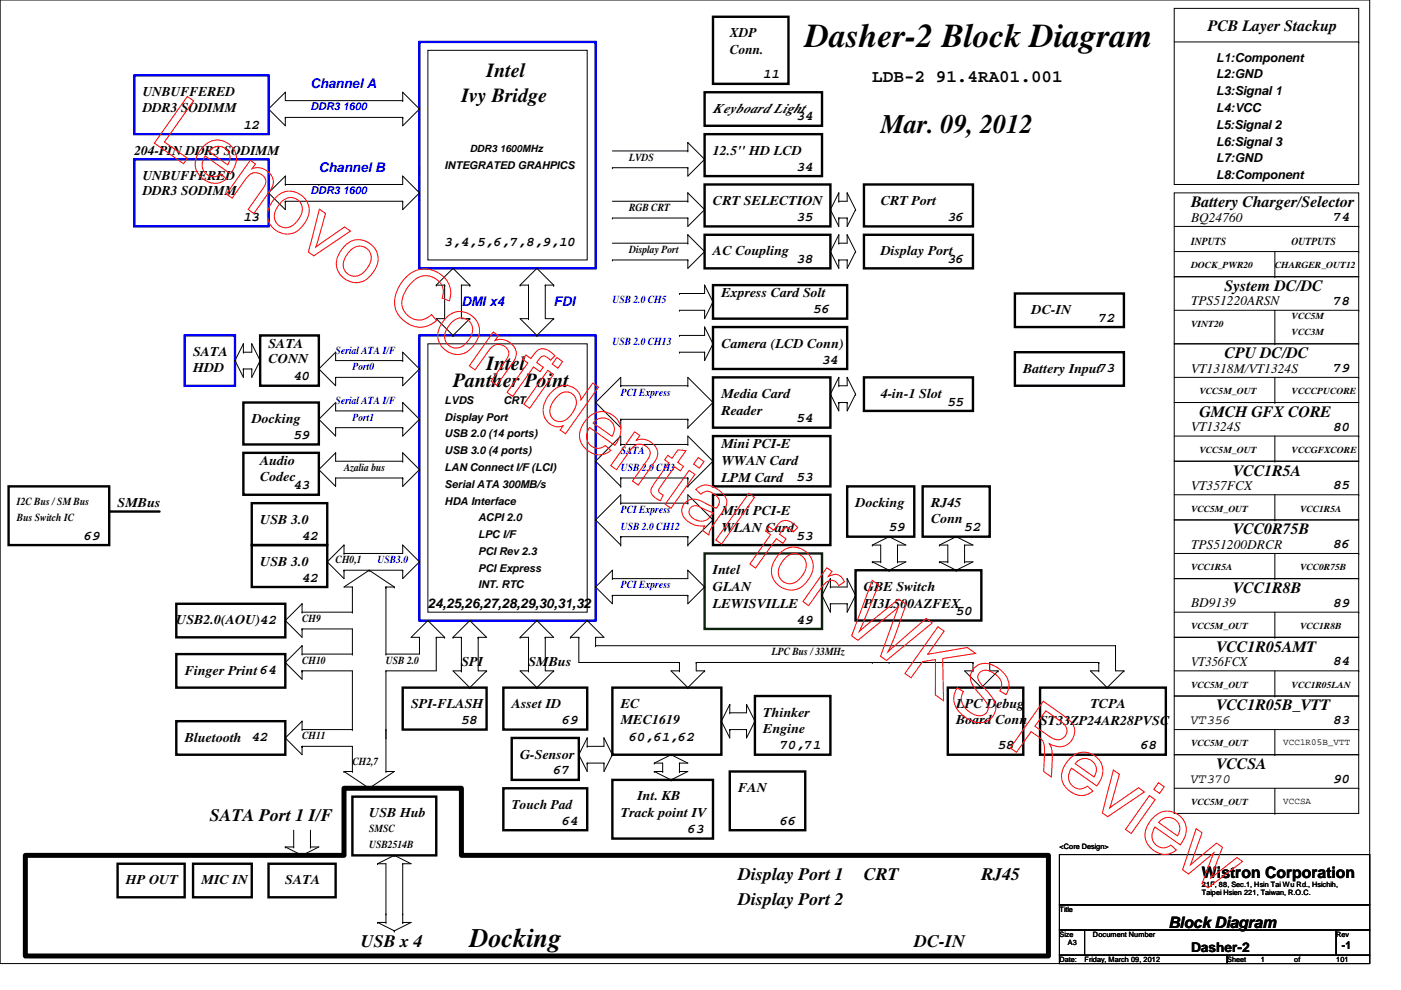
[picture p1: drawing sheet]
<svg xmlns="http://www.w3.org/2000/svg" width="297mm" height="210mm" viewBox="0 0 297 210" stroke-linecap="round" stroke-linejoin="round" font-family="sans-serif">
<g fill="none" stroke="#f00" stroke-width=".21">
<path d="M39.7 20.5l1.3 .9-6.1 8.7 4.8 3.5-.8 1.1-6.2-4.3zM43.3 30.9a4 4 0 0 1 5.7 0 4 4 0 0 1 0 5.8l-.2 .1-5.3-3.7a2.62 2.62 0 0 0-.4 2.9 2.62 2.62 0 0 0 2.6 1.4l1.2-.5 1.1 1a4.1 4.1 0 0 1-6.6-3.1 5.7 5.7 0 0 1 1.9-3.9zM44.6 31.8a2.44 2.44 0 0 1 3.3-.2 2.44 2.44 0 0 1 .4 3.3l-4-2.8zM53.1 34l1.1 .8-.8 1a3.3 3.3 0 0 1 4.5 3.3l-.7 1.4-3.4 4.8-1.2-.9 3.1-4.3a2.05 2.05 0 0 0 0-3 2.05 2.05 0 0 0-3 .1l-3.5 4.8-1.2-.8zM58.6 41.7a4.1 4.1 0 0 1 5.7 0 4.1 4.1 0 0 1 .3 5.7 4.1 4.1 0 0 1-6.1 1.5 4.1 4.1 0 0 1-.7-6.2zM59.8 42.7a2.53 2.53 0 0 1 3.5-.1 2.53 2.53 0 0 1 .3 3.5 3.4 3.4 0 0 1-3.4 2.2 2.59 2.59 0 0 1-1.5-4.2zM67.7 44.3l1.3 1-2 7.1 6.1-4.3 1.2 .9-7.8 5.2-1.1-.8zM73.2 52a4.1 4.1 0 0 1 5.7 0 4.1 4.1 0 0 1 .3 5.6 4.1 4.1 0 0 1-6 1.6 4.1 4.1 0 0 1-.8-6.2zM74.4 53a2.53 2.53 0 0 1 3.6-.2 2.53 2.53 0 0 1 .2 3.6 3.4 3.4 0 0 1-3.4 2.1 2.59 2.59 0 0 1-1.5-4.1zM85.9 58.9a5.5 5.5 0 0 1 5.9-1.6 5.5 5.5 0 0 1 3.8 4.7l-.3 1.8-1.6-.6a3.6 3.6 0 0 0-1.1-3.9 3.6 3.6 0 0 0-4.1-.4 6.7 6.7 0 0 0-3.2 6 3.7 3.7 0 0 0 6.2 1.8l1.1 1.3a5.2 5.2 0 0 1-7.8-.8 5.6 5.6 0 0 1 0-6.8zM94.7 67.2a4.1 4.1 0 0 1 5.7 0 4.1 4.1 0 0 1 .3 5.7 4.1 4.1 0 0 1-6 1.5 4.1 4.1 0 0 1-.8-6.2zM95.9 68.2a2.53 2.53 0 0 1 3.6-.1 2.53 2.53 0 0 1 .2 3.5 3.4 3.4 0 0 1-3.4 2.2 2.59 2.59 0 0 1-1.5-4.2z"/>
<path d="M104.6 70.4l1.1 .8-.7 1a3.3 3.3 0 0 1 4.4 3.3l-.7 1.4-3.4 4.8-1.2-.9 3.1-4.3a2.05 2.05 0 0 0 0-3 2.05 2.05 0 0 0-2.9 .1l-3.6 4.8-1.2-.8zM111.5 75.3l1.1 .7 .5-.7a2.33 2.33 0 0 1 4-.4l.6 .5-1 1a1.79 1.79 0 0 0-1.8-.8l-1.1 1.3 1.4 1-.7 .9-1.4-1-4.4 6.2-1.2-.8 4.4-6.2-1.1-.8zM116.1 78.5l1.3 .9-5.1 7.2-1.2-.9zM118.1 75.8l1.2 .9-1 1.4-1.2-.9zM116.8 83.2a3.5 3.5 0 0 1 3.7-1.4 3.5 3.5 0 0 1 2.7 3l2.5-3.6 1.2 .9-7 9.9-1.1-.8 .6-.9a3.4 3.4 0 0 1-3.4-1 3.4 3.4 0 0 1-.7-3.5l.6-1.4zM118.3 83.9a2.27 2.27 0 0 1 3.1-.4 2.27 2.27 0 0 1 .5 3.2 4.2 4.2 0 0 1-3 2.7 2.27 2.27 0 0 1-2.1-1.2 2.27 2.27 0 0 1 .1-2.4zM124.8 88.5a4 4 0 0 1 5.7 0 4 4 0 0 1 0 5.7l-.2 .2-5.3-3.8a2.62 2.62 0 0 0-.4 3 2.62 2.62 0 0 0 2.6 1.4l1.2-.5 1.1 1a4.1 4.1 0 0 1-6.6-3.2 5.7 5.7 0 0 1 1.9-3.8zM126.1 89.4a2.44 2.44 0 0 1 3.3-.2 2.44 2.44 0 0 1 .4 3.3l-4-2.8zM134.6 91.6l1 .7-.7 1a3.3 3.3 0 0 1 4.5 3.3l-.7 1.4-3.4 4.8-1.2-.8 3.1-4.4a2.05 2.05 0 0 0 0-2.9 2.05 2.05 0 0 0-3 .1l-3.5 4.8-1.2-.9zM141.6 96.5l.9 .7 1.2-1.8 1.8 .1-1.8 2.5 1.2 .9-.7 .9-1.2-.8-2.9 4.2a.92 .92 0 0 0-.5 .9 .92 .92 0 0 0 .8 .8l.2 .1-.6 1.2a2.49 2.49 0 0 1-2-2.4l.6-1.1 3.2-4.6-.9-.6zM146.1 99.7l1.2 .9-5 7.2-1.3-.9zM148 97l1.3 .9-1 1.4-1.2-.9z"/>
<path d="M146.5 107.6a1.6 1.6 0 0 1 2 0l2.7 1.1a2.7 2.7 0 0 1-2.6 1.8 2.7 2.7 0 0 1-2.5-1.8l.1-.7zM147.5 103.8a3.2 3.2 0 0 1 4.4-.2 3.5 3.5 0 0 1 2.2 3.1l-.5 1.1-1.6 2.4a6.9 6.9 0 0 0-1.7 3.2l-1.3-.9 .4-1a4.4 4.4 0 0 1-4.8-2.9 2.63 2.63 0 0 1 1.3-2.5 2.63 2.63 0 0 1 2.8 .2l3.2 1.4a1.75 1.75 0 0 0-.5-3 1.94 1.94 0 0 0-2.8 .1zM158.8 104.6l1.2 .9-7 9.9-1.2-.9zM163 111.7l1.1 .7 .5-.7a2.33 2.33 0 0 1 4-.4l.5 .5-.9 1a1.79 1.79 0 0 0-1.8-.8l-1.1 1.3 1.4 1-.7 .9-1.4-1-4.4 6.2-1.2-.8 4.4-6.2-1.1-.8zM165.5 117.2a4.1 4.1 0 0 1 5.6 0 4.1 4.1 0 0 1 .3 5.6 4.1 4.1 0 0 1-6 1.6 4.1 4.1 0 0 1-.8-6.2zM166.7 118.2a2.53 2.53 0 0 1 3.5-.2 2.53 2.53 0 0 1 .2 3.6 3.4 3.4 0 0 1-3.3 2.1 2.59 2.59 0 0 1-1.5-4.1zM175.3 120.4l1.1 .7-.8 1.1a2.13 2.13 0 0 1 3.4 1.2l-1.2 .8a1.72 1.72 0 0 0-1.5-1.2 1.72 1.72 0 0 0-1.6 .9l-3.3 4.5-1.2-.9zM184.9 123.1l1.4 .9-4.1 9.9 8.3-6.9 1.6 1.1-2.6 7.3-1.2 2.8 8-7.1 1.4 1-9.7 7.9-1.3-.9 3.7-10.4-8.5 7.1-1.3-1zM198.9 132.9l1.3 .9-3.5 4.9 8.4-1.4 1.8 1.2-7 1.1 .1 9-1.7-1.3v-7.5l-2.7 .5-2.4 3.4-1.3-.9zM206.5 141.7a3.7 3.7 0 0 1 5.2 0 4 4 0 0 1 2 4.8l-.4 .8-1.3-.8a2.49 2.49 0 0 0-1.1-3.6 2.35 2.35 0 0 0-3.1-.4 1.61 1.61 0 0 0 .1 2.5l.9 1a6.2 6.2 0 0 1 2.3 4.1 3.5 3.5 0 0 1-5.4 2.6 5.4 5.4 0 0 1-3.5-4.7l.2-.9 .5-1.2 1.4 .7a3.1 3.1 0 0 0 1.3 4.4 2.65 2.65 0 0 0 3.4 .2 1.97 1.97 0 0 0-.3-2.9l-.7-.7a6.3 6.3 0 0 1-2.3-4.1l.2-.8zM221.2 148.7l4.4 3.1a4.1 4.1 0 0 1 2.3 3.2 3.3 3.3 0 0 1-1.9 3 3.3 3.3 0 0 1-3.5-.3 5.5 5.5 0 0 1 .6 3.1l-.2 3.9-1.6-1.1 .2-4.6a2.78 2.78 0 0 0-1.4-2.8l-1.5-1.1-3.1 4.4-1.3-.9zM221.7 150.7l3.2 2.2a2.06 2.06 0 0 1 .6 3.5 2.19 2.19 0 0 1-2.8-.1l-3.3-2.3z"/>
<path d="M227 160.7a4 4 0 0 1 5.7 0 4 4 0 0 1 0 5.7l-.2 .2-5.3-3.7a2.62 2.62 0 0 0-.4 2.9 2.62 2.62 0 0 0 2.6 1.4l1.2-.5 1.1 1a4.1 4.1 0 0 1-6.6-3.1 5.7 5.7 0 0 1 1.9-3.9zM228.3 161.6a2.44 2.44 0 0 1 3.3-.2 2.44 2.44 0 0 1 .4 3.3l-4-2.8zM236.1 163.3l1.2 .9-2 7.1 6.1-4.3 1.2 .9-7.8 5.3-1.1-.8zM243.7 168.7l1.2 .9-5.1 7.1-1.2-.8zM244.7 173.2a4 4 0 0 1 5.7 0 4 4 0 0 1 0 5.7l-.2 .2-5.3-3.8a2.62 2.62 0 0 0-.4 3 2.62 2.62 0 0 0 2.6 1.4l1.2-.5 1.1 1a4.1 4.1 0 0 1-6.6-3.1 5.7 5.7 0 0 1 1.9-3.9zM245.6 166l1.2 .8-1 1.4-1.2-.8zM245.9 174.1a2.44 2.44 0 0 1 3.4-.2 2.44 2.44 0 0 1 .4 3.3l-4.1-2.8zM253.6 175.7l1.3 .9-2.5 6.8 5.5-4.6 1.3 .8-2.5 6.6 5.6-4.4 1.1 .8-7.3 5.6-1.2-.9 2.5-6.5-5.4 4.5-1.3-.9z"/>
</g>
<g fill="none" stroke="#000" stroke-width=".21">
<path d="M0 0h290.4v204.3h-290.4zM60.5 19.6h.1M60.5 19.6v1.7h24.9M60.5 19.6l-3.6 3.5M85.4 19.6h.1M85.4 19.6v1.7M85.4 19.6l3.5 3.5M90.7 10.7h33.8v44.4h-33.8zM249 1.8h39.1v37.3h-39.1zM249 8.9h39.1M288.1 8.9h.1M56.9 23.1h.1"/>
<path d="M56.9 23.1l3.6 3.6v-1.8M60.5 24.9h.1M60.5 39.1h.1M60.5 37.3h.1M60.5 37.3v1.8M60.5 37.3l-3.6 3.6M60.5 24.9h24.9M67.6 39.1h.1M85.4 37.3h.1M85.4 24.9h.1M85.4 21.3h.1M85.4 37.3v1.8h-24.9"/>
<path d="M85.4 37.3l3.5 3.6M88.9 23.1h.1M88.9 35.6h.1M88.9 23.1l-3.5 3.6v-1.8M88.9 35.6v1.7M129.8 35.6h.1M129.8 35.6h16M129.8 32h16M145.8 35.6h.1M145.8 30.2h.1M145.8 32h.1M145.8 30.2v1.8"/>
<path d="M145.8 30.2l3.6 3.6M149.4 33.8h.1M149.4 33.8l-3.6 3.5v-1.7M56.9 40.9h.1M56.9 40.9l3.6 3.5v-1.7M60.5 42.7h.1M60.5 42.7h24.9M85.4 42.7h.1M88.9 40.9h.1M88.9 40.9l-3.5 3.5v-1.7M88.9 40.9v1.8M129.8 46.2h.1"/>
<path d="M129.8 55.1h.1M129.8 42.7h16M129.8 46.2h16M129.8 55.1h16M129.8 51.6h16M145.8 40.9h.1M145.8 46.2h.1M145.8 42.7h.1M145.8 49.8h.1M145.8 51.6h.1M145.8 55.1h.1M145.8 40.9v1.8"/>
<path d="M145.8 49.8v1.8M145.8 40.9l3.6 3.5M145.8 49.8l3.6 3.5M149.4 44.4h.1M149.4 53.3h.1M149.4 44.4l-3.6 3.6v-1.8M149.4 53.3l-3.6 3.6v-1.8M176.1 44.4h.1M176.1 53.3h.1M176.1 44.4l1.7 3.6v-1.8M176.1 53.3l1.7 3.6v-1.8M177.8 42.7h.1"/>
<path d="M177.8 46.2h.1M177.8 40.9h.1M177.8 51.6h.1M177.8 55.1h.1M177.8 49.8h.1M177.8 46.2h1.8M177.8 40.9l-1.7 3.5M177.8 40.9v1.8M177.8 49.8v1.8M177.8 55.1h1.8M177.8 49.8l-1.7 3.5M179.6 46.2h.1"/>
<path d="M179.6 40.9h.1M179.6 55.1h.1M179.6 49.8h.1M179.6 40.9v1.8h-1.8M179.6 49.8v1.8h-1.8M179.6 40.9l1.8 3.5M179.6 49.8l1.8 3.5M181.4 44.4h.1M181.4 53.3h.1M181.4 44.4l-1.8 3.6v-1.8M181.4 53.3l-1.8 3.6v-1.8M249 58.7h39.1v14.2h-39.1z"/>
<path d="M249 40.9h39.1v17.8h-39.1zM249 53.3h39.1M249 48h39.1M270.3 58.7h.1M270.3 53.3v5.4M288.1 53.3h.1M288.1 48h.1M49.8 76.5h.1M49.8 76.5l1.8 3.5v-1.8M51.6 74.7h.1M51.6 72.9h.1M51.6 78.2h.1"/>
<path d="M51.6 72.9l-1.8 3.6M51.6 72.9v1.8M51.6 78.2h1.8M53.4 72.9h.1M53.4 78.2h.1M53.4 72.9v1.8h-1.8M53.4 72.9l1.8 3.6M55.2 76.5h.1M55.2 76.5l-1.8 3.5v-1.8M67.6 78.2h.1M67.6 78.2l3.6 3.6v-1.8M71.2 74.7h.1"/>
<path d="M71.2 74.7v1.8h14.2M71.2 74.7l-3.6 3.5M85.4 74.7h.1M85.4 76.5h.1M85.4 74.7v1.8M85.4 74.7l3.5 3.5M88.9 78.2h.1M88.9 78.2l-3.5 3.6v-1.8M90.7 72.9h33.8v56.9h-33.8zM92.5 60.5h.1M92.5 60.5l3.6-3.6 3.5 3.6M92.5 60.5h1.8"/>
<path d="M94.3 67.6h.1M94.3 60.5h.1M94.3 67.6h-1.8l3.6 3.5M94.3 60.5v7.1M96.1 71.1h.1M97.8 60.5h.1M97.8 60.5v7.1h1.8M97.8 60.5h1.8M99.6 67.6h.1M99.6 60.5h.1M99.6 67.6l-3.5 3.5M110.3 60.5h.1"/>
<path d="M110.3 60.5l3.5-3.6 3.6 3.6M110.3 60.5h1.8M112.1 67.6h.1M112.1 60.5h.1M112.1 67.6h-1.8l3.5 3.5M112.1 60.5v7.1M113.8 71.1h.1M115.6 60.5h.1M115.6 60.5v7.1h1.8M115.6 60.5h1.8M117.4 67.6h.1M117.4 60.5h.1"/>
<path d="M117.4 67.6l-3.6 3.5M144.1 62.2h.1M144.1 65.8h.1M144.1 71.1h.1M144.1 74.7h.1M144.1 65.8h5.3M144.1 74.7h5.3M149.4 60.5h.1M149.4 65.8h.1M149.4 69.3h.1M149.4 74.7h.1M149.4 60.5l1.8 3.5"/>
<path d="M149.4 60.5v1.7h-5.3M149.4 69.3v1.8h-5.3M149.4 69.3l1.8 3.6M151.2 64h.1M151.2 72.9h.1M151.2 64l-1.8 3.6v-1.8M151.2 72.9l-1.8 3.6v-1.8M249 72.9h39.1v12.4h-39.1zM249 65.8h39.1M270.3 72.9h.1M270.3 65.8v7.1M288.1 65.8h.1"/>
<path d="M67.6 88.9h.1M67.6 99.6h.1M67.6 88.9l3.6 3.6v-1.8M67.6 99.6l3.6 3.5v-1.8M71.2 85.3h.1M71.2 80h.1M71.2 90.7h.1M71.2 96h.1M71.2 96l-3.6 3.6M71.2 80h14.2M71.2 85.3v1.8h14.2M71.2 96v1.8h14.2"/>
<path d="M71.2 85.3l-3.6 3.6M71.2 90.7h14.2M85.4 85.3h.1M85.4 90.7h.1M85.4 80h.1M85.4 87.1h.1M85.4 96h.1M85.4 97.8h.1M85.4 85.3v1.8M85.4 96v1.8M85.4 85.3l3.5 3.6M85.4 96l3.5 3.6"/>
<path d="M88.9 88.9h.1M88.9 99.6h.1M88.9 88.9l-3.5 3.6v-1.8M88.9 99.6l-3.5 3.5v-1.8M126.3 97.8h.1M126.3 85.3h.1M126.3 97.8l5.3 5.3M126.3 85.3l5.3 5.4M131.6 94.2h.1M131.6 81.8h.1M131.6 88.9h.1M131.6 90.7h.1"/>
<path d="M131.6 94.2h14.2M131.6 94.2v-1.7l-5.3 5.3M131.6 81.8v-1.8l-5.3 5.3M131.6 88.9v1.8M131.6 81.8h14.2M131.6 88.9h14.2M145.8 94.2h.1M145.8 81.8h.1M145.8 88.9h.1M145.8 90.7h.1M145.8 81.8v-1.8l5.4 5.3M145.8 88.9v1.8"/>
<path d="M145.8 94.2v-1.7l5.4 5.3M151.2 97.8h.1M151.2 85.3h.1M151.2 97.8l-5.4 5.3M151.2 85.3l-5.4 5.4M176.1 83.6h.1M176.1 83.6l1.7 3.5v-1.8M177.8 81.8h.1M177.8 85.3h.1M177.8 80h.1M177.8 80v1.8M177.8 80l-1.7 3.6"/>
<path d="M177.8 85.3h1.8M179.6 85.3h.1M179.6 80h.1M179.6 80v1.8h-1.8M179.6 80l1.8 3.6M181.4 83.6h.1M181.4 83.6l-1.8 3.5v-1.8M249 97.8h39.1v12.4h-39.1zM249 85.3h39.1v12.5h-39.1zM249 80h39.1M249 92.5h39.1M270.3 85.3h.1"/>
<path d="M270.3 97.8h.1M270.3 80v5.3M270.3 92.5v5.3M288.1 80h.1M288.1 92.5h.1M69.4 119.1h.1M69.4 119.1l3.5 3.6v-1.8M71.2 101.3h.1M71.2 101.3h14.2M72.9 117.3h.1M72.9 115.6h.1M72.9 115.6v1.7"/>
<path d="M72.9 115.6l-3.5 3.5M85.4 115.6h.1M85.4 101.3h.1M85.4 115.6v1.7h-12.5M85.4 115.6l3.5 3.5M88.9 119.1h.1M88.9 119.1l-3.5 3.6v-1.8M126.3 110.2h.1M126.3 110.2l5.3 5.4M131.6 101.3h.1M131.6 103.1h.1M131.6 106.7h.1"/>
<path d="M131.6 113.8h.1M131.6 115.6h.1M131.6 101.3v1.8M131.6 106.7v-1.8l-5.3 5.3M131.6 113.8v1.8M131.6 101.3h14.2M131.6 106.7h14.2M131.6 113.8h14.2M145.8 101.3h.1M145.8 103.1h.1M145.8 106.7h.1M145.8 113.8h.1"/>
<path d="M145.8 115.6h.1M145.8 101.3v1.8M145.8 106.7v-1.8l5.4 5.3M145.8 113.8v1.8M151.2 110.2h.1M151.2 110.2l-5.4 5.4M185 119.1h.1M185 115.6h.1M185 119.1h1.7M185 115.6h1.7v3.5M185 119.1l3.5 1.8M186.7 119.1h.1"/>
<path d="M188.5 113.8h.1M188.5 113.8l3.6 1.8h-1.8M188.5 113.8l-3.5 1.8M190.3 115.6h.1M190.3 119.1h.1M190.3 119.1h1.8l-3.6 1.8M190.3 115.6v3.5M199.2 119.1h.1M199.2 115.6h.1M199.2 119.1h1.8M199.2 115.6h1.8v3.5M199.2 119.1l3.5 1.8"/>
<path d="M201 119.1h.1M202.7 113.8h.1M202.7 113.8l3.6 1.8h-1.8M202.7 113.8l-3.5 1.8M204.5 115.6h.1M204.5 119.1h.1M204.5 119.1h1.8l-3.6 1.8M204.5 115.6v3.5M249 110.2h39.1v12.5h-39.1zM249 104.9h39.1M249 117.3h39.1M270.3 110.2h.1"/>
<path d="M270.3 104.9v5.3M270.3 117.3v5.4M288.1 104.9h.1M288.1 117.3h.1M60.5 131.6h.1M60.5 131.6l3.5 3.5v-1.8M64 138.7h.1M64 136.9h.1M64 128h.1M64 133.3h.1M64 129.8h.1M64 138.7h10.7"/>
<path d="M64 133.3h10.7v5.4M64 128v1.8M64 136.9v1.8M64 136.9l-3.5 3.6M64 128l-3.5 3.6M64 129.8h10.7M72.9 120.9h.1M72.9 120.9h12.5M74.7 138.7h.1M74.7 129.8h.1M74.7 124.5h.1M74.7 124.5v5.3"/>
<path d="M78.3 120.9h.1M78.3 120.9l-5.4 3.6h1.8M78.3 120.9l5.3 3.6M81.8 138.7h.1M81.8 124.5h.1M81.8 124.5v14.2M81.8 124.5h1.8M83.6 124.5h.1M85.4 120.9h.1M88.9 135.1h.1M88.9 135.1v3.6h-7.1M90.7 131.6h.1"/>
<path d="M90.7 131.6l-3.5 3.5h1.7M90.7 131.6l3.6 3.5M92.5 135.1h.1M92.5 135.1h1.8M92.5 135.1v7.1h-10.7M94.3 135.1h.1M96.1 135.1h.1M96.1 135.1h1.7M97.8 135.1h.1M97.8 135.1v7.1M99.6 131.6h.1M99.6 131.6l3.6 3.5h-1.8"/>
<path d="M99.6 131.6l-3.5 3.5M101.4 135.1h.1M101.4 135.1v7.1h1.8M110.3 135.1h.1M110.3 135.1h1.8M112.1 135.1h.1M112.1 135.1v7.1M113.8 131.6h.1M113.8 131.6l3.6 3.5h-1.8M113.8 131.6l-3.5 3.5M115.6 135.1h.1M115.6 135.1v7.1h1.8"/>
<path d="M120.9 135.1h.1M120.9 135.1h1.8M122.7 135.1h.1M122.7 135.1v5.4h21.4M124.5 131.6h.1M124.5 131.6l3.6 3.5h-1.8M124.5 131.6l-3.6 3.5M126.3 135.1h.1M126.3 136.9h.1M126.3 124.5h.1M126.3 135.1v1.8M126.3 136.9h110.2"/>
<path d="M126.3 124.5l3.5 3.5v-1.8M129.8 122.7h.1M129.8 120.9h.1M129.8 126.2h.1M129.8 120.9l-3.5 3.6M129.8 120.9v1.8M129.8 126.2h16M145.8 120.9h.1M145.8 126.2h.1M145.8 120.9v1.8h-16M145.8 120.9l3.6 3.6M149.4 124.5h.1"/>
<path d="M149.4 124.5l-3.6 3.5v-1.8M174.3 126.2h.1M174.3 126.2l1.8 3.6v-1.8M176.1 122.7h.1M176.1 128h.1M176.1 124.5h.1M176.1 122.7l-1.8 3.5M176.1 122.7v1.8M176.1 128h3.5M179.6 128h.1M179.6 122.7h.1M179.6 122.7v1.8h-3.5"/>
<path d="M179.6 122.7l1.8 3.5M181.4 126.2h.1M181.4 126.2l-1.8 3.6v-1.8M188.5 120.9h.1M202.7 120.9h.1M236.5 136.9h.1M236.5 136.9v5.3h1.8M249 135.1h39.1v12.5h-39.1zM249 122.7h39.1v12.4h-39.1zM249 129.8h39.1M270.3 122.7h.1M270.3 135.1h.1"/>
<path d="M270.3 129.8v5.3M288.1 129.8h.1M60.5 156.5h.1M60.5 140.5h.1M60.5 140.5l3.5 3.5v-1.8M60.5 156.5l3.5 3.5v-1.8M64 154.7h.1M64 158.2h.1M64 152.9h.1M64 142.2h.1M64 142.2h10.7v12.5M64 158.2h10.7v5.4"/>
<path d="M64 154.7h10.7M64 152.9l-3.5 3.6M64 152.9v1.8M74.7 154.7h.1M81.8 142.2h.1M81.8 156.5h.1M81.8 154.7h.1M81.8 142.2v21.4M97.8 142.2h.1M97.8 142.2h-1.7l3.5 3.6M99.6 145.8h.1M103.2 142.2h.1"/>
<path d="M103.2 142.2l-3.6 3.6M112.1 142.2h.1M112.1 142.2h-1.8l3.5 3.6M113.8 145.8h.1M117.4 142.2h.1M117.4 142.2l-3.6 3.6M124.5 156.5h.1M124.5 158.2h.1M124.5 156.5l-1.8 3.5M124.5 156.5v1.7M128.1 156.5h.1M128.1 156.5v1.7h-3.6"/>
<path d="M128.1 156.5l1.7 3.5M144.1 140.5h.1M144.1 142.2h.1M144.1 142.2h-1.8l3.5 3.6M144.1 140.5v1.7M145.8 145.8h.1M147.6 140.5h.1M147.6 140.5h58.7M147.6 140.5v1.7h1.8M149.4 142.2h.1M149.4 142.2l-3.6 3.6M152.9 152.9h.1"/>
<path d="M152.9 152.9l1.8 3.6v-1.8M154.7 149.4h.1M154.7 154.7h.1M154.7 151.1h.1M154.7 154.7h3.6M154.7 149.4l-1.8 3.5M154.7 149.4v1.7M158.3 154.7h.1M158.3 149.4h.1M158.3 149.4v1.7h-3.6M158.3 149.4l1.8 3.5M160.1 152.9h.1"/>
<path d="M160.1 152.9l-1.8 3.6v-1.8M185 140.5h.1M188.5 140.5h.1M206.3 140.5h.1M206.3 142.2h.1M206.3 142.2h-1.8l3.6 3.6M206.3 140.5v1.7M208.1 145.8h.1M209.8 140.5h.1M209.8 140.5h23.2M209.8 140.5v1.7h1.8M211.6 142.2h.1"/>
<path d="M211.6 142.2l-3.5 3.6M233 140.5h.1M233 142.2h.1M233 142.2h-1.8l3.5 3.6M233 140.5v1.7M234.7 145.8h.1M238.3 142.2h.1M238.3 142.2l-3.6 3.6M249 147.6h39.1v12.4h-39.1zM249 142.2h39.1M249 154.7h39.1M270.3 147.6h.1"/>
<path d="M270.3 142.2v5.4M270.3 154.7v5.3M288.1 154.7h.1M288.1 142.2h.1M60.5 179.6h.1M60.5 179.6h1.8M60.5 179.6l3.5 1.8M62.3 179.6h.1M62.3 176v3.6M65.8 179.6h.1M65.8 179.6h1.8l-3.6 1.8M65.8 176v3.6"/>
<path d="M72.9 163.6h.1M72.9 163.6l5.4 3.5M72.9 163.6h1.8M74.7 163.6h.1M78.3 167.1h.1M81.8 163.6h.1M81.8 163.6h1.8l-5.3 3.5M122.7 160h.1M122.7 160l1.8 3.6v-1.8M124.5 161.8h.1M124.5 161.8h3.6M128.1 161.8h.1"/>
<path d="M129.8 160h.1M129.8 160l-1.7 3.6v-1.8M138.7 163.6h.1M138.7 161.8h.1M138.7 163.6h1.8M138.7 161.8h1.8v1.8M138.7 163.6l3.6 1.8M140.5 163.6h.1M142.3 160h.1M142.3 165.4h.1M142.3 160l3.5 1.8h-1.7M142.3 160l-3.6 1.8"/>
<path d="M144.1 163.6h.1M144.1 161.8h.1M144.1 163.6h1.7l-3.5 1.8M144.1 161.8v1.8M249 160h39.1v12.5h-39.1zM249 167.1h39.1M270.3 160h.1M270.3 172.5h.1M270.3 167.1v5.4M288.1 167.1h.1M64 181.4h.1M80 195.6h.1"/>
<path d="M80 183.1h.1M80 183.1h1.8v12.5M80 195.6h1.8M80 195.6l3.6 1.8M81.8 195.6h.1M81.8 193.8h.1M83.6 181.4h.1M83.6 197.4h.1M83.6 181.4l-3.6 1.7M83.6 181.4l3.6 1.7h-1.8M85.4 183.1h.1M85.4 193.8h.1"/>
<path d="M85.4 195.6h.1M85.4 183.1v12.5M85.4 195.6h1.8l-3.6 1.8M224.6 181.2h65.8v10.7h-65.8zM224.6 191.9h65.8v5.3h-65.8zM224.6 197.2h5.4v5.3h-5.4zM230 197.2h53.3v5.3h-53.3zM283.3 197.2h7.1v5.3h-7.1zM224.6 202.5h35.6v1.8h-35.6zM260.2 202.5h30.2v1.8h-30.2z"/>
</g>
<path d="M28.5 16h28.4v12.4h-28.4zM88.9 8.9h37.4v48h-37.4zM28.5 33.8h28.4v14.2h-28.4zM39.2 71.1h10.6v10.7h-10.6zM88.9 71.1h37.4v60.5h-37.4z" fill="none" stroke="#00f" stroke-width=".51"/>
<g fill="none" stroke="#000" stroke-width=".51">
<path d="M149.4 19.6h24.9v7.1h-24.9zM151.2 3.6h16v14.2h-16zM149.4 28.4h24.9v8.9h-24.9zM149.4 39.1h26.7v8.9h-26.7zM183.2 39.1h23.1v8.9h-23.1zM149.4 49.8h26.7v7.1h-26.7zM183.2 49.8h23.1v7.1h-23.1zM55.2 71.1h12.4v10.7h-12.4zM151.2 60.5h28.4v7.1h-28.4zM151.2 69.3h28.4v8.9h-28.4zM215.2 62.2h23.1v7.1h-23.1zM215.2 74.7h23.1v7.1h-23.1z"/>
<path d="M51.6 96h16v8.9h-16zM51.6 85.3h16v8.9h-16zM151.2 92.5h24.9v10.6h-24.9zM151.2 80h24.9v10.7h-24.9zM183.2 80h23.1v7.1h-23.1zM1.8 103.1h21.4v12.5h-21.4zM23.2 108.5h10.6M53.4 115.6h16v8.9h-16zM53.4 106.7h16v8.9h-16zM151.2 104.9h24.9v10.7h-24.9zM179.6 103.1h14.2v10.7h-14.2zM195.6 103.1h14.2v10.7h-14.2z"/>
<path d="M37.4 138.7h23.1v7.1h-23.1zM37.4 128h23.1v7.1h-23.1zM181.4 120.9h26.7v10.7h-26.7zM37.4 152.9h23.1v7.1h-23.1zM85.4 145.8h17.8v8.9h-17.8zM106.7 145.8h17.8v8.9h-17.8zM108.5 156.5h14.2v8.9h-14.2zM129.8 145.8h23.1v14.2h-23.1zM160.1 147.6h16v12.4h-16zM201 145.8h16v14.2h-16zM220.5 145.8h26.7v14.2h-26.7zM74.7 168.9h17.8v12.5h-17.8z"/>
<path d="M106.7 167.1h17.8v8.9h-17.8zM129.8 165.4h21.4v12.4h-21.4zM154.7 163.6h16v12.4h-16zM24.9 183.1h14.3v7.1h-14.3zM40.9 183.1h12.5v7.1h-12.5zM56.9 183.1h14.3v7.1h-14.3z"/>
</g>
<path d="M5.4 181.4h67.5v-14.3h24.9v14.3h124.5v21.3h-216.9z" fill="none" stroke="#000" stroke-width="1.1"/>
<circle cx="23.2" cy="108.5" r=".25" fill="#000"/>
<path d="M149.4 117.3h24.9v16h-24.9z" fill="none" stroke="#004000" stroke-width=".51"/>
<text font-size="7.1" x="170.7" y="9.9">Dasher-2 Block Diagram</text>
<g font-size="5.7">
<text x="186.7" y="28.2">Mar. 09, 2012</text>
<text x="99.6" y="200.7">Docking</text>
</g>
<g font-size="4.2">
<text x="103.2" y="16.3">Intel</text>
<text x="97.8" y="21.6">Ivy Bridge</text>
<text x="96.1" y="82">Panther Point</text>
<text x="103.2" y="78.5">Intel</text>
</g>
<g font-size="3.7">
<text x="185" y="17.4">LDB-2 91.4RA01.001</text>
<text x="44.5" y="174">SATA Port 1 I/F</text>
<text x="156.5" y="186.5">Display Port 1</text>
<text x="156.5" y="191.8">Display Port 2</text>
<text x="183.2" y="186.5">CRT</text>
<text x="208.1" y="186.5">RJ45</text>
<text x="76.5" y="200.7">USB x 4</text>
<text x="193.8" y="200.7">DC-IN</text>
</g>
<g font-size="3.3">
<text x="256.1" y="6.6">PCB Layer Stackup</text>
<text x="252.5" y="43.9">Battery Charger/Selector</text>
<text x="259.6" y="61.7">System DC/DC</text>
<text x="259.6" y="75.9">CPU DC/DC</text>
<text x="254.3" y="88.4">GMCH GFX CORE</text>
<text x="261.4" y="100.8">VCC1R5A</text>
<text x="261.4" y="113.3">VCC0R75B</text>
<text x="261.4" y="125.7">VCC1R8B</text>
<text x="257.8" y="138.2">VCC1R05AMT</text>
<text x="257.8" y="150.6">VCC1R05B_VTT</text>
<text x="257.8" y="163.1">VCCSA</text>
<text x="254.8" y="186.1">Wistron Corporation</text>
<text x="247.7" y="196.7">Block Diagram</text>
</g>
<text font-size="3" x="151.2" y="23.9">Keyboard Light</text>
<g font-size="2.8">
<text x="154.7" y="7.9">XDP</text>
<text x="154.7" y="11.5">Conn.</text>
<text x="161.8" y="16.6">11</text>
<text x="30.3" y="20.4">UNBUFFERED</text>
<text x="30.3" y="23.7">DDR3 SODIMM</text>
<text x="51.6" y="27.3">12</text>
<text x="168.9" y="25.5">34</text>
<text x="28.5" y="32.8">204-PIN DDR3 SODIMM</text>
<text x="151.2" y="32.8">12.5'' HD LCD</text>
<text x="30.3" y="38.1">UNBUFFERED</text>
<text x="30.3" y="41.4">DDR3 SODIMM</text>
<text x="168.9" y="36.2">34</text>
<text x="51.6" y="46.9">13</text>
<text x="151.2" y="43.5">CRT SELECTION</text>
<text x="168.9" y="46.9">35</text>
<text x="186.7" y="43.5">CRT Port</text>
<text x="201" y="46.9">36</text>
<text x="252.5" y="47">BQ24760</text>
<text x="282.7" y="46.9">74</text>
<text x="94.3" y="52.2">3,4,5,6,7,8,9,10</text>
<text x="151.2" y="54.1">AC Coupling</text>
<text x="168.9" y="55.8">38</text>
<text x="186.7" y="54.1">Display Port</text>
<text x="201" y="55.8">36</text>
<text x="152.9" y="63">Express Card Solt</text>
<text x="252.5" y="64.8">TPS51220ARSN</text>
<text x="282.7" y="64.6">78</text>
<text x="172.5" y="66.4">56</text>
<text x="218.7" y="66.6">DC-IN</text>
<text x="233" y="68.2">72</text>
<text x="40.9" y="75.5">SATA</text>
<text x="56.9" y="73.7">SATA</text>
<text x="56.9" y="77">CONN</text>
<text x="152.9" y="73.7">Camera (LCD Conn)</text>
<text x="174.3" y="77.1">34</text>
<text x="40.9" y="78.8">HDD</text>
<text x="62.3" y="80.6">40</text>
<text x="217" y="79">Battery Input73</text>
<text x="252.5" y="79">VT1318M/VT1324S</text>
<text x="282.7" y="78.9">79</text>
<text x="53.4" y="89.7">Docking</text>
<text x="152.9" y="87.9">Reader</text>
<text x="152.9" y="84.4">Media Card</text>
<text x="168.9" y="89.5">54</text>
<text x="186.7" y="84.4">4-in-1 Slot</text>
<text x="201" y="86">55</text>
<text x="62.3" y="93.1">59</text>
<text x="152.9" y="95">Mini PCI-E</text>
<text x="252.5" y="91.4">VT1324S</text>
<text x="282.7" y="91.3">80</text>
<text x="55.2" y="98.6">Audio</text>
<text x="55.2" y="101.9">Codec</text>
<text x="152.9" y="98.6">WWAN Card</text>
<text x="168.9" y="102">53</text>
<text x="24.9" y="107.5">SMBus</text>
<text x="62.3" y="103.8">43</text>
<text x="152.9" y="102.2">LPM Card</text>
<text x="181.4" y="107.5">Docking</text>
<text x="197.4" y="107.5">RJ45</text>
<text x="252.5" y="103.9">VT357FCX</text>
<text x="282.7" y="103.8">85</text>
<text x="55.2" y="111">USB 3.0</text>
<text x="152.9" y="112.8">WLAN Card</text>
<text x="152.9" y="109.3">Mini PCI-E</text>
<text x="188.5" y="112.6">59</text>
<text x="197.4" y="110.8">Conn</text>
<text x="204.5" y="112.6">52</text>
<text x="17.8" y="114.4">69</text>
<text x="55.2" y="119.9">USB 3.0</text>
<text x="64" y="114.4">42</text>
<text x="168.9" y="114.4">53</text>
<text x="252.5" y="116.3">TPS51200DRCR</text>
<text x="282.7" y="116.2">86</text>
<text x="64" y="123.3">42</text>
<text x="151.2" y="121.7">Intel</text>
<text x="151.2" y="125.3">GLAN</text>
<text x="183.2" y="125.3">GBE Switch</text>
<text x="90.7" y="128.8">24,25,26,27,28,29,30,31,32</text>
<text x="151.2" y="128.8">LEWISVILLE</text>
<text x="183.2" y="128.8">PI3L500AZFEX</text>
<text x="202.7" y="130.4">50</text>
<text x="252.5" y="128.8">BD9139</text>
<text x="282.7" y="128.7">89</text>
<text x="37.4" y="132.4">USB2.0(AOU)42</text>
<text x="168.9" y="132.2">49</text>
<text x="39.2" y="143">Finger Print 64</text>
<text x="97.8" y="141.3">SPI</text>
<text x="112.1" y="141.3">SMBus</text>
<text x="252.5" y="141.2">VT356FCX</text>
<text x="282.7" y="141.1">84</text>
<text x="87.2" y="150.2">SPI-FLASH</text>
<text x="97.8" y="153.5">58</text>
<text x="108.5" y="150.2">Asset ID</text>
<text x="119.2" y="153.5">69</text>
<text x="131.6" y="150.2">EC</text>
<text x="131.6" y="153.5">MEC1619</text>
<text x="161.8" y="151.9">Thinker</text>
<text x="161.8" y="155.5">Engine</text>
<text x="202.7" y="150.2">LPC Debug</text>
<text x="202.7" y="153.5">Board Conn</text>
<text x="220.5" y="153.7">ST33ZP24AR28PVSC</text>
<text x="231.2" y="150.2">TCPA</text>
<text x="252.5" y="153.5">VT356</text>
<text x="282.7" y="153.5">83</text>
<text x="39.2" y="157.3">Bluetooth</text>
<text x="53.4" y="157.1">42</text>
<text x="110.3" y="160.8">G-Sensor</text>
<text x="133.4" y="157.1">60,61,62</text>
<text x="165.4" y="158.9">70,71</text>
<text x="211.6" y="158.9">58</text>
<text x="241.8" y="158.9">68</text>
<text x="117.4" y="164.2">67</text>
<text x="156.5" y="167.9">FAN</text>
<text x="252.5" y="166">VT370</text>
<text x="282.7" y="166">90</text>
<text x="78.3" y="173.3">USB Hub</text>
<text x="108.5" y="171.5">Touch Pad</text>
<text x="131.6" y="173.3">Track point IV</text>
<text x="135.2" y="169.7">Int. KB</text>
<text x="119.2" y="174.9">64</text>
<text x="145.8" y="176.7">63</text>
<text x="165.4" y="174.9">66</text>
<text x="26.7" y="187.5">HP OUT</text>
<text x="42.7" y="187.5">MIC IN</text>
<text x="60.5" y="187.5">SATA</text>
<text x="252.5" y="201.8">Dasher-2</text>
</g>
<g font-size="2.8" fill="#00f">
<text x="65.8" y="18.6">Channel A</text>
<text x="67.6" y="36.4">Channel B</text>
<text x="97.8" y="64.8">DMI x4</text>
<text x="117.4" y="64.8">FDI</text>
</g>
<g font-size="2.6">
<text x="257.8" y="13.1">L1:Component</text>
<text x="257.8" y="16.6">L2:GND</text>
<text x="257.8" y="20.2">L3:Signal 1</text>
<text x="257.8" y="23.7">L4:VCC</text>
<text x="257.8" y="27.3">L5:Signal 2</text>
<text x="257.8" y="34.4">L7:GND</text>
<text x="257.8" y="30.9">L6:Signal 3</text>
<text x="257.8" y="38">L8:Component</text>
</g>
<g font-size="2.3" fill="#00f">
<text x="65.8" y="23.4">DDR3 1600</text>
<text x="65.8" y="41.2">DDR3 1600</text>
<text x="129.8" y="64.3">USB 2.0 CH5</text>
<text x="71.2" y="75">Serial ATA I/F</text>
<text x="129.8" y="73.2">USB 2.0 CH13</text>
<text x="74.7" y="78.5">Port0</text>
<text x="131.6" y="83.9">PCI Express</text>
<text x="71.2" y="85.6">Serial ATA I/F</text>
<text x="74.7" y="89.2">Port1</text>
<text x="131.6" y="96.3">SATA</text>
<text x="131.6" y="99.9">USB 2.0 CH3</text>
<text x="131.6" y="112.3">USB 2.0 CH12</text>
<text x="131.6" y="108.8">PCI Express</text>
<text x="80" y="119.4">USB3.0</text>
<text x="131.6" y="124.8">PCI Express</text>
</g>
<g font-size="2.3">
<text x="94.3" y="35.9">INTEGRATED GRAHPICS</text>
<text x="133.4" y="34.1">LVDS</text>
<text x="133.4" y="44.7">RGB CRT</text>
<text x="133.4" y="53.6">Display Port</text>
<text x="252.5" y="51.9">INPUTS</text>
<text x="273.9" y="51.9">OUTPUTS</text>
<text x="94.3" y="85.6">LVDS</text>
<text x="94.3" y="89.2">Display Port</text>
<text x="106.7" y="85.6">CRT</text>
<text x="94.3" y="92.8">USB 2.0 (14 ports)</text>
<text x="72.9" y="99.9">Azalia bus</text>
<text x="94.3" y="99.9">LAN Connect I/F (LCI)</text>
<text x="94.3" y="96.3">USB 3.0 (4 ports)</text>
<text x="3.6" y="107">I2C Bus / SM Bus</text>
<text x="94.3" y="107">HDA Interface</text>
<text x="94.3" y="103.4">Serial ATA 300MB/s</text>
<text x="3.6" y="110.5">Bus Switch IC</text>
<text x="101.4" y="110.5">ACPI 2.0</text>
<text x="71.2" y="119.4">CH0,1</text>
<text x="101.4" y="114.1">LPC I/F</text>
<text x="101.4" y="117.6">PCI Rev 2.3</text>
<text x="101.4" y="124.8">INT. RTC</text>
<text x="101.4" y="121.2">PCI Express</text>
<text x="64" y="131.9">CH9</text>
<text x="64" y="140.8">CH10</text>
<text x="81.8" y="140.8">USB 2.0</text>
<text x="163.6" y="139">LPC Bus / 33MHz</text>
<text x="64" y="156.8">CH11</text>
<text x="74.7" y="162.1">CH2,7</text>
<text x="78.3" y="179.9">USB2514B</text>
<text x="78.3" y="176.3">SMSC</text>
<text x="284.5" y="201.3">-1</text>
</g>
<text font-size="2.1" x="99.6" y="32.2">DDR3 1600MHz</text>
<g font-size="1.9">
<text x="252.5" y="56.9">DOCK_PWR20</text>
<text x="270.3" y="56.9">CHARGER_OUT12</text>
<text x="252.5" y="69.3">VINT20</text>
<text x="273.9" y="71.1">VCC3M</text>
<text x="273.9" y="67.6">VCC5M</text>
<text x="254.3" y="83.6">VCC5M_OUT</text>
<text x="273.9" y="83.6">VCCCPUCORE</text>
<text x="254.3" y="96">VCC5M_OUT</text>
<text x="273.9" y="96">VCCGFXCORE</text>
<text x="252.5" y="108.5">VCC5M_OUT</text>
<text x="275.6" y="108.5">VCC1R5A</text>
<text x="252.5" y="120.9">VCC1R5A</text>
<text x="275.6" y="120.9">VCC0R75B</text>
<text x="252.5" y="133.3">VCC5M_OUT</text>
<text x="275.6" y="133.3">VCC1R8B</text>
<text x="252.5" y="145.8">VCC5M_OUT</text>
<text x="273.9" y="145.8">VCC1R05LAN</text>
<text x="252.5" y="158.2">VCC5M_OUT</text>
<text x="272.1" y="158">VCC1R05B_VTT</text>
<text x="252.5" y="170.7">VCC5M_OUT</text>
<text x="272.1" y="170.4">VCCSA</text>
</g>
<g font-size="1.6">
<text x="224.6" y="180">&lt;Core Design&gt;</text>
<text x="254.8" y="188">21F, 88, Sec.1, Hsin Tai Wu Rd., Hsichih,</text>
<text x="254.8" y="189.8">Taipei Hsien 221, Taiwan, R.O.C.</text>
<text x="224.6" y="193.3">Title</text>
<text x="224.6" y="198.6">Size</text>
<text x="224.6" y="204">Date:</text>
<text x="226.4" y="200.4">A3</text>
<text x="230" y="204">Friday, March 09, 2012</text>
<text x="231.7" y="198.6">Document Number</text>
<text x="260.2" y="204">Sheet</text>
<text x="267.3" y="204">1</text>
<text x="274.4" y="204">of</text>
<text x="283.3" y="198.6">Rev</text>
<text x="283.3" y="204">101</text>
</g>
</svg>
